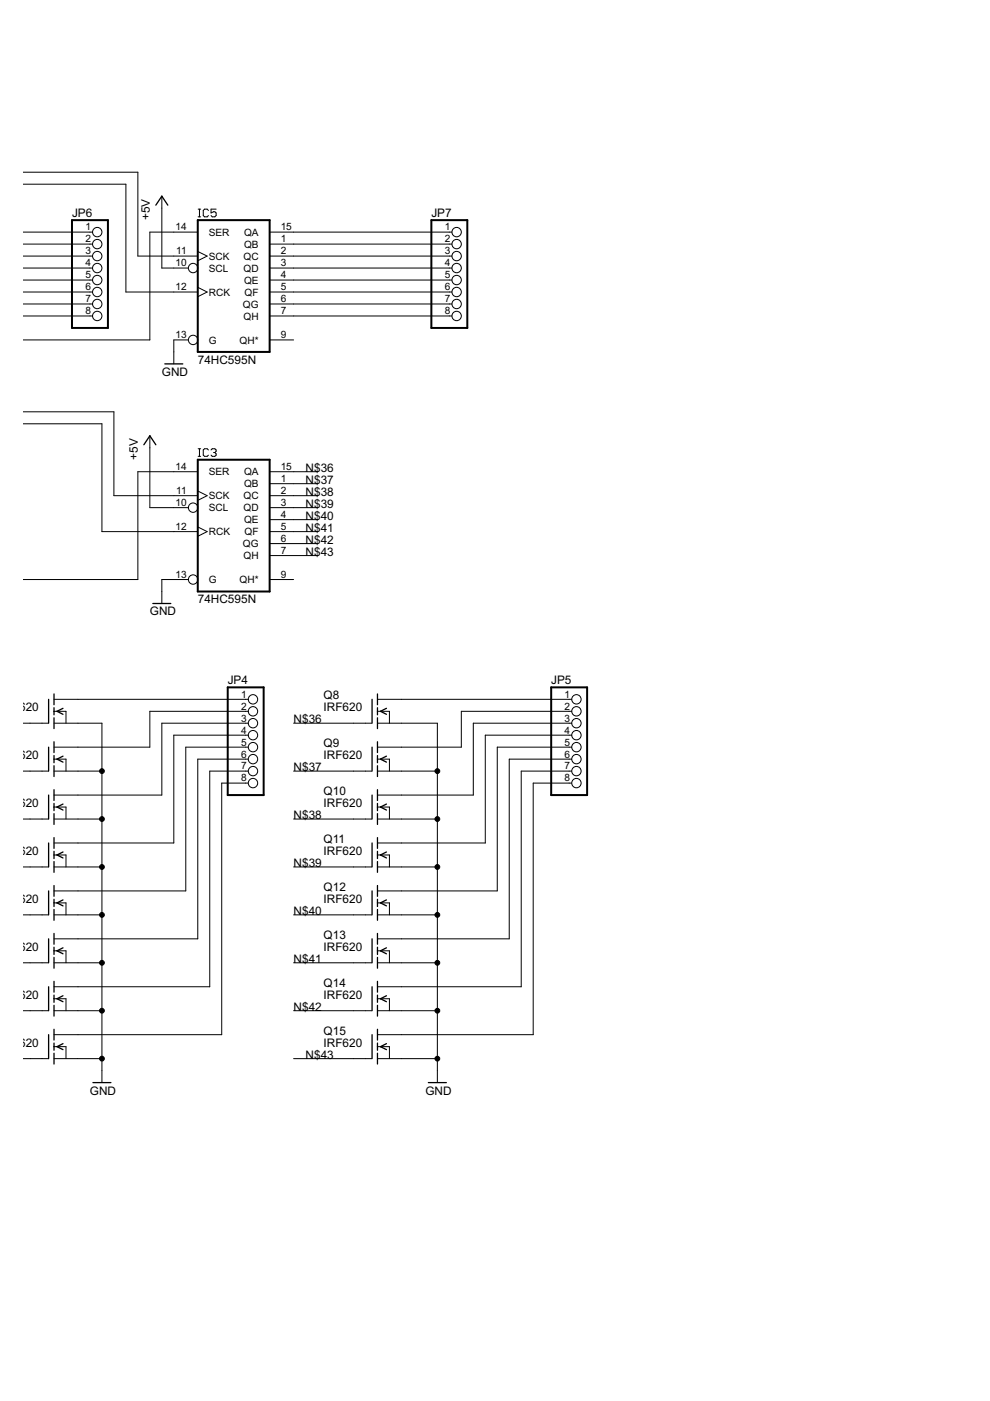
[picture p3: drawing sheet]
<svg xmlns="http://www.w3.org/2000/svg" width="210mm" height="297mm" viewBox="0 0 210 297" stroke-linecap="round" stroke-linejoin="round" font-family="sans-serif">
<g fill="#000" stroke="#000" stroke-width=".21">
<path d="M4.9 39.1h21.8zM4.9 36.5h24.3zM4.9 49.2h14.2zM4.9 54.3h14.2zM4.9 59.4h14.2zM19.1 49.2h.5zM19.1 51.8h.5zM19.1 54.3h.5zM19.1 56.8h.5zM19.1 59.4h.5zM4.9 51.8h14.2zM4.9 56.8h14.2z"/>
<path d="M29.2 36.5v17.8zM31.8 49.2v22.9zM34.3 41.6v2.5zM34.3 44.1v12.7zM34.3 56.8h2.6zM36.9 56.8h3.1zM36.9 54.3h5zM36.9 49.2h5zM29.2 54.3h7.7zM31.8 49.2h5.1zM41.9 53.3l2 1zM42 46h.5z"/>
<path d="M42 44.3h.5zM42.3 44.3v1.7zM43.1 44.6v1.1zM43.1 45.7l.3 .3zM43.4 44.3l-.3 .3zM43.4 46h.5zM43.4 44.3h.5zM43.9 46l.3-.3zM41.9 55.3l2-1zM43.9 44.3l.3 .3zM44.7 44.3v.8zM44.7 45.1l.6-.2z"/>
<path d="M44.7 45.7l.3 .3zM45.3 44.9h.3zM45.6 44.9l.2 .2zM45 46h.6zM44.7 44.3h1.1zM45.8 45.1v.6zM45.8 45.7l-.2 .3zM57.2 51.8h5.1zM57.2 54.3h5.1zM57.2 56.8h5.1zM57.2 59.4h5.1zM57.2 49.2h5.1z"/>
<path d="M62.3 49.2h33zM62.3 51.8h33zM62.3 54.3h33zM62.3 56.8h33zM95.3 49.2h.5zM95.3 51.8h.5zM95.3 54.3h.5zM95.3 56.8h.5zM95.3 59.4h.5zM62.3 59.4h33zM4.9 64.5h14.2zM19.1 61.9h.5z"/>
<path d="M19.1 64.5h.5zM19.1 67h.5zM4.9 61.9h14.2zM4.9 67h14.2zM26.7 39.1v22.8zM4.9 72.1h26.9zM36.9 61.9h5zM36.9 72.1h3.1zM36.9 74.6v2.6zM36.9 72.1v2.5zM26.7 61.9h10.2zM41.9 60.9l2 1z"/>
<path d="M41.9 62.9l2-1zM57.2 61.9h5.1zM57.2 64.5h5.1zM57.2 67h5.1zM57.2 72.1h5.1zM62.3 61.9h33zM95.3 61.9h.5zM95.3 64.5h.5zM95.3 67h.5zM62.3 64.5h33zM62.3 67h33zM4.9 89.9h16.7z"/>
<path d="M4.9 87.3h19.3zM31.8 92.4v2.5zM31.8 94.9v12.7zM42 96.8h.5zM42 95.1h.5zM42.3 95.1v1.7zM43.1 95.4v1.1zM43.1 96.5l.3 .3zM43.1 95.4l.3-.3zM43.4 96.8h.5zM43.4 95.1h.5zM43.9 96.8l.3-.3z"/>
<path d="M43.9 95.1l.3 .3zM45 95.1l-.3 .3zM45 95.1h.6zM44.7 96.5l.3 .3zM45.6 95.1l.2 .3zM45.3 95.9h.3zM45.6 95.9l.2 .3zM45 96.8h.6zM45.8 95.4v.3zM45.8 95.7l-.2 .2zM45.8 96.2v.3zM45.6 96.8l.2-.3z"/>
<path d="M21.6 89.9v22.8zM24.2 87.3v17.8zM29.2 100h7.7zM31.8 107.6h5.1zM36.9 107.6h3.1zM36.9 105.1h5zM36.9 112.7h5zM36.9 100h5zM24.2 105.1h12.7zM21.6 112.7h15.3zM41.9 104.1l2 1zM41.9 111.7l2 1z"/>
<path d="M41.9 106.1l2-1zM41.9 113.7l2-1zM57.2 102.6h5.1zM57.2 105.1h5.1zM57.2 107.6h5.1zM57.2 110.2h5.1zM57.2 112.7h5.1zM57.2 115.3h5.1zM57.2 117.8h5.1zM57.2 100h5.1zM62.3 100h5zM62.3 102.6h5z"/>
<path d="M62.3 105.1h5zM62.3 107.6h5zM62.3 110.2h5zM62.3 112.7h5zM62.3 115.3h5zM62.3 117.8h5zM4.9 122.9h24.3zM29.2 100v22.9zM34.3 125.4v2.6zM34.3 122.9v2.5zM36.9 122.9h3.1zM34.3 122.9h2.6z"/>
<path d="M57.2 122.9h5.1zM6.4 153.3h2.5zM4.9 153.3h1.5zM8.9 153.3h1.3zM11.5 150.8h.6zM12.1 150.8h1.9zM14 150.8v2.5zM11.5 148.3h5zM11.5 153.3h5zM11.5 158.4h5zM16.5 148.3h35.6zM16.5 158.4h15.3z"/>
<path d="M16.5 153.3h5.1zM31.8 150.8v7.6zM31.8 150.8h20.3zM34.3 153.3v15.3zM36.9 155.9v22.8zM39.4 158.4v30.5zM52.1 148.3h.6zM52.1 150.8h.6zM52.1 153.3h.6zM52.1 155.9h.6zM52.1 158.4h.6zM34.3 153.3h17.8z"/>
<path d="M36.9 155.9h15.2zM39.4 158.4h12.7zM75 153.3h2.5zM62.3 153.3h12.7zM77.5 153.3h1.3zM80 150.8h.7zM80.7 150.8h1.9zM82.6 150.8v2.5zM80 148.3h5.1zM80 153.3h5.1zM80 158.4h5.1zM85.1 153.3h7.6z"/>
<path d="M97.8 150.8v7.6zM85.1 158.4h12.7zM100.4 153.3v15.3zM102.9 155.9v22.8zM105.4 158.4v30.5zM120.7 148.3h.5zM120.7 150.8h.5zM120.7 153.3h.5zM120.7 155.9h.5zM120.7 158.4h.5zM85.1 148.3h35.6zM97.8 150.8h22.9z"/>
<path d="M100.4 153.3h20.3zM102.9 155.9h17.8zM105.4 158.4h15.3zM6.4 163.5h2.5zM6.4 173.7h2.5zM4.9 163.5h1.5zM4.9 173.7h1.5zM8.9 163.5h1.3zM8.9 173.7h1.3zM11.5 161h.6zM11.5 171.1h.6zM12.1 161h1.9z"/>
<path d="M12.1 171.1h1.9zM14 161v2.5zM14 171.1v2.6zM11.5 163.5h5zM11.5 168.6h5zM11.5 173.7h5zM11.5 178.7h5zM16.5 163.5h5.1zM16.5 173.7h5.1zM21.6 163.5v10.2zM21.6 153.3v10.2zM16.5 168.6h17.8z"/>
<path d="M16.5 178.7h20.4zM41.9 161v38.1zM44.5 163.5v45.7zM47 166v53.4zM52.1 161h.6zM52.1 163.5h.6zM52.1 166h.6zM41.9 161h10.2zM44.5 163.5h7.6zM47 166h5.1zM75 163.5h2.5zM75 173.7h2.5z"/>
<path d="M62.3 163.5h12.7zM62.3 173.7h12.7zM77.5 163.5h1.3zM77.5 173.7h1.3zM80 161h.7zM80 171.1h.7zM80.7 161h1.9zM80.7 171.1h1.9zM82.6 161v2.5zM82.6 171.1v2.6zM80 163.5h5.1zM80 168.6h5.1z"/>
<path d="M80 173.7h5.1zM80 178.7h5.1zM85.1 163.5h7.6zM85.1 173.7h7.6zM92.7 163.5v10.2zM92.7 153.3v10.2zM85.1 168.6h15.3zM85.1 178.7h17.8zM108 161v38.1zM110.5 163.5v45.7zM113.1 166v53.4zM120.7 161h.5z"/>
<path d="M120.7 163.5h.5zM120.7 166h.5zM108 161h12.7zM110.5 163.5h10.2zM113.1 166h7.6zM6.4 183.8h2.5zM6.4 194h2.5zM4.9 183.8h1.5zM4.9 194h1.5zM8.9 183.8h1.3zM8.9 194h1.3zM11.5 181.3h.6z"/>
<path d="M11.5 191.4h.6zM12.1 181.3h1.9zM12.1 191.4h1.9zM14 181.3v2.5zM14 191.4v2.6zM11.5 183.8h5zM11.5 188.9h5zM11.5 194h5zM11.5 199.1h5zM16.5 183.8h5.1zM16.5 194h5.1zM21.6 183.8v10.2z"/>
<path d="M21.6 173.7v10.1zM16.5 188.9h22.9zM16.5 199.1h25.4zM75 183.8h2.5zM75 194h2.5zM62.3 183.8h12.7zM62.3 194h12.7zM77.5 183.8h1.3zM77.5 194h1.3zM80 181.3h.7zM80 191.4h.7zM80.7 181.3h1.9z"/>
<path d="M80.7 191.4h1.9zM82.6 181.3v2.5zM82.6 191.4v2.6zM80 183.8h5.1zM80 188.9h5.1zM80 194h5.1zM80 199.1h5.1zM85.1 183.8h7.6zM85.1 194h7.6zM92.7 183.8v10.2zM92.7 173.7v10.1zM85.1 188.9h20.3z"/>
<path d="M85.1 199.1h22.9zM6.4 204.1h2.5zM6.4 214.3h2.5zM4.9 204.1h1.5zM4.9 214.3h1.5zM8.9 204.1h1.3zM8.9 214.3h1.3zM11.5 201.6h.6zM11.5 211.8h.6zM12.1 201.6h1.9zM12.1 211.8h1.9zM14 201.6v2.5z"/>
<path d="M14 211.8v2.5zM11.5 204.1h5zM11.5 209.2h5zM11.5 214.3h5zM11.5 219.4h5zM16.5 204.1h5.1zM16.5 214.3h5.1zM21.6 204.1v10.2zM21.6 194v10.1zM16.5 209.2h28zM16.5 219.4h30.5zM75 204.1h2.5z"/>
<path d="M75 214.3h2.5zM62.3 204.1h12.7zM62.3 214.3h12.7zM77.5 204.1h1.3zM77.5 214.3h1.3zM80 201.6h.7zM80 211.8h.7zM80.7 201.6h1.9zM80.7 211.8h1.9zM82.6 201.6v2.5zM82.6 211.8v2.5zM80 204.1h5.1z"/>
<path d="M80 209.2h5.1zM80 214.3h5.1zM80 219.4h5.1zM85.1 204.1h7.6zM85.1 214.3h7.6zM92.7 204.1v10.2zM92.7 194v10.1zM85.1 209.2h25.4zM85.1 219.4h28zM6.4 224.5h2.5zM4.9 224.5h1.5zM8.9 224.5h1.3z"/>
<path d="M11.5 221.9h.6zM12.1 221.9h1.9zM14 221.9v2.6zM11.5 224.5h5zM16.5 224.5h5.1zM21.6 227v2.5zM21.6 224.5v2.5zM21.6 214.3v10.2zM75 224.5h2.5zM62.3 224.5h12.7zM77.5 224.5h1.3zM80 221.9h.7z"/>
<path d="M80.7 221.9h1.9zM82.6 221.9v2.6zM80 224.5h5.1zM85.1 224.5h7.6zM92.7 227v2.5zM92.7 224.5v2.5zM92.7 214.3v10.2z"/>
<circle cx="21.6" cy="173.7" r=".51"/>
<circle cx="21.6" cy="163.5" r=".51"/>
<circle cx="92.7" cy="163.5" r=".51"/>
<circle cx="92.7" cy="173.7" r=".51"/>
<circle cx="21.6" cy="183.8" r=".51"/>
<circle cx="21.6" cy="194" r=".51"/>
<circle cx="92.7" cy="183.8" r=".51"/>
<circle cx="92.7" cy="194" r=".51"/>
<circle cx="21.6" cy="204.1" r=".51"/>
<circle cx="21.6" cy="214.3" r=".51"/>
<circle cx="92.7" cy="204.1" r=".51"/>
<circle cx="92.7" cy="214.3" r=".51"/>
<circle cx="21.6" cy="224.5" r=".51"/>
<circle cx="92.7" cy="224.5" r=".51"/>
</g>
<g fill="none" stroke="#000" stroke-width=".21">
<circle cx="20.6" cy="54.3" r=".99"/>
<circle cx="20.6" cy="59.4" r=".99"/>
<circle cx="20.6" cy="49.2" r=".99"/>
<circle cx="20.6" cy="51.8" r=".99"/>
<circle cx="20.6" cy="56.8" r=".99"/>
<circle cx="40.9" cy="56.8" r=".99"/>
<circle cx="96.8" cy="56.8" r=".99"/>
<circle cx="96.8" cy="49.2" r=".99"/>
<circle cx="96.8" cy="51.8" r=".99"/>
<circle cx="96.8" cy="54.3" r=".99"/>
<circle cx="96.8" cy="59.4" r=".99"/>
<circle cx="20.6" cy="64.5" r=".99"/>
<circle cx="20.6" cy="61.9" r=".99"/>
<circle cx="20.6" cy="67" r=".99"/>
<circle cx="40.9" cy="72.1" r=".99"/>
<circle cx="96.8" cy="67" r=".99"/>
<circle cx="96.8" cy="61.9" r=".99"/>
<circle cx="96.8" cy="64.5" r=".99"/>
<circle cx="40.9" cy="107.6" r=".99"/>
<circle cx="40.9" cy="122.9" r=".99"/>
<circle cx="53.6" cy="148.3" r=".99"/>
<circle cx="53.6" cy="153.3" r=".99"/>
<circle cx="53.6" cy="155.9" r=".99"/>
<circle cx="53.6" cy="158.4" r=".99"/>
<circle cx="53.6" cy="150.8" r=".99"/>
<circle cx="122.2" cy="150.8" r=".99"/>
<circle cx="122.2" cy="148.3" r=".99"/>
<circle cx="122.2" cy="153.3" r=".99"/>
<circle cx="122.2" cy="155.9" r=".99"/>
<circle cx="122.2" cy="158.4" r=".99"/>
<circle cx="53.6" cy="166" r=".99"/>
<circle cx="53.6" cy="161" r=".99"/>
<circle cx="53.6" cy="163.5" r=".99"/>
<circle cx="122.2" cy="166" r=".99"/>
<circle cx="122.2" cy="161" r=".99"/>
<circle cx="122.2" cy="163.5" r=".99"/>
</g>
<g fill="#000" stroke="#000" stroke-width=".42">
<path d="M15.3 46.7v22.8zM15.3 46.7h7.6zM41.9 46.7v27.9zM41.9 46.7h15.3zM91.5 46.7v22.8zM91.5 46.7h7.6zM15.3 69.5h7.6zM22.9 46.7v22.8zM41.9 74.6h15.3zM57.2 46.7v27.9zM91.5 69.5h7.6zM99.1 46.7v22.8z"/>
<path d="M41.9 97.5v27.9zM41.9 97.5h15.3zM41.9 125.4h15.3zM57.2 97.5v27.9zM48.3 145.7v22.9zM48.3 145.7h7.6zM116.9 145.7v22.9zM116.9 145.7h7.6zM48.3 168.6h7.6zM55.9 145.7v22.9zM116.9 168.6h7.6zM124.5 145.7v22.9z"/>
</g>
<g fill="#000" stroke="#000" stroke-width=".28">
<path d="M34.3 41.6l-1.3 1.9zM34.3 41.6l1.3 1.9zM34.9 77.2h3.9zM31.8 92.4l-1.3 1.9zM31.8 92.4l1.2 1.9zM32.4 128h3.8zM10.3 148.3v5zM10.3 158.4v5.1zM11.5 150.1v.7zM11.5 150.8v.8zM11.5 147.1v2.3zM11.5 152.2v2.3z"/>
<path d="M11.5 157.3v2.3zM12.1 150.8l1.3-.6zM12.1 150.8l1.3 .6zM78.9 148.3v5zM78.9 158.4v5.1zM80 150.1v.7zM80 150.8v.8zM80 147.1v2.3zM80 152.2v2.3zM80 157.3v2.3zM80.7 150.8l1.2-.6zM80.7 150.8l1.2 .6z"/>
<path d="M10.3 168.6v5.1zM10.3 178.7v5.1zM11.5 160.2v.8zM11.5 161v.7zM11.5 162.3v2.3zM11.5 170.3v.8zM11.5 171.1v.8zM11.5 167.4v2.3zM11.5 172.5v2.3zM11.5 177.6v2.3zM12.1 161l1.3-.7zM12.1 161l1.3 .6z"/>
<path d="M12.1 171.1l1.3-.6zM12.1 171.1l1.3 .6zM78.9 168.6v5.1zM78.9 178.7v5.1zM80 160.2v.8zM80 161v.7zM80 162.3v2.3zM80 170.3v.8zM80 171.1v.8zM80 167.4v2.3zM80 172.5v2.3zM80 177.6v2.3z"/>
<path d="M80.7 161l1.2-.7zM80.7 161l1.2 .6zM80.7 171.1l1.2-.6zM80.7 171.1l1.2 .6zM10.3 188.9v5.1zM10.3 199.1v5zM11.5 180.5v.8zM11.5 181.3v.7zM11.5 182.7v2.3zM11.5 190.7v.7zM11.5 191.4v.8zM11.5 187.7v2.3z"/>
<path d="M11.5 192.8v2.3zM11.5 197.9v2.3zM12.1 181.3l1.3-.7zM12.1 181.3l1.3 .6zM12.1 191.4l1.3-.6zM12.1 191.4l1.3 .7zM78.9 188.9v5.1zM78.9 199.1v5zM80 180.5v.8zM80 181.3v.7zM80 182.7v2.3zM80 190.7v.7z"/>
<path d="M80 191.4v.8zM80 187.7v2.3zM80 192.8v2.3zM80 197.9v2.3zM80.7 181.3l1.2-.7zM80.7 181.3l1.2 .6zM80.7 191.4l1.2-.6zM80.7 191.4l1.2 .7zM10.3 209.2v5.1zM10.3 219.4v5.1zM11.5 200.8v.8zM11.5 201.6v.8z"/>
<path d="M11.5 203v2.3zM11.5 211v.8zM11.5 211.8v.7zM11.5 208.1v2.3zM11.5 213.1v2.3zM11.5 218.2v2.3zM12.1 201.6l1.3-.6zM12.1 201.6l1.3 .6zM12.1 211.8l1.3-.7zM12.1 211.8l1.3 .6zM78.9 209.2v5.1zM78.9 219.4v5.1z"/>
<path d="M80 200.8v.8zM80 201.6v.8zM80 203v2.3zM80 211v.8zM80 211.8v.7zM80 208.1v2.3zM80 213.1v2.3zM80 218.2v2.3zM80.7 201.6l1.2-.6zM80.7 201.6l1.2 .6zM80.7 211.8l1.2-.7zM80.7 211.8l1.2 .6z"/>
<path d="M11.5 221.1v.8zM11.5 221.9v.8zM11.5 223.3v2.3zM12.1 221.9l1.3-.6zM12.1 221.9l1.3 .6zM19.7 229.5h3.8zM80 221.1v.8zM80 221.9v.8zM80 223.3v2.3zM80.7 221.9l1.2-.6zM80.7 221.9l1.2 .6zM90.8 229.5h3.8z"/>
</g>
<g font-size="2.8">
<text x="15.3" y="46">JP6</text>
<text x="31.8" y="46.7" transform="rotate(-90 31.8 46.7)">+5V</text>
<text x="91.5" y="46">JP7</text>
<text x="41.9" y="77.2">74HC595N</text>
<text x="34.3" y="79.7">GND</text>
<text x="29.2" y="97.5" transform="rotate(-90 29.2 97.5)">+5V</text>
<text x="64.8" y="100">N$36</text>
<text x="64.8" y="102.6">N$37</text>
<text x="64.8" y="105.1">N$38</text>
<text x="64.8" y="107.6">N$39</text>
<text x="64.8" y="110.2">N$40</text>
<text x="64.8" y="112.7">N$41</text>
<text x="64.8" y="115.2">N$42</text>
<text x="64.8" y="117.8">N$43</text>
<text x="31.8" y="130.5">GND</text>
<text x="41.9" y="127.9">74HC595N</text>
<text x="48.3" y="145.1">JP4</text>
<text x="68.6" y="148.3">Q8</text>
<text x="116.9" y="145.1">JP5</text>
<text x="0" y="150.8">IRF620</text>
<text x="62.3" y="153.3">N$36</text>
<text x="68.6" y="150.8">IRF620</text>
<text x="0" y="161">IRF620</text>
<text x="68.6" y="161">IRF620</text>
<text x="68.6" y="158.4">Q9</text>
<text x="62.3" y="163.5">N$37</text>
<text x="0" y="171.1">IRF620</text>
<text x="62.3" y="173.7">N$38</text>
<text x="68.6" y="171.1">IRF620</text>
<text x="68.6" y="168.6">Q10</text>
<text x="68.6" y="178.7">Q11</text>
<text x="0" y="181.3">IRF620</text>
<text x="62.3" y="183.8">N$39</text>
<text x="68.6" y="181.3">IRF620</text>
<text x="0" y="191.4">IRF620</text>
<text x="68.6" y="191.4">IRF620</text>
<text x="68.6" y="188.9">Q12</text>
<text x="62.3" y="194">N$40</text>
<text x="0" y="201.6">IRF620</text>
<text x="68.6" y="201.6">IRF620</text>
<text x="68.6" y="199.1">Q13</text>
<text x="62.3" y="204.1">N$41</text>
<text x="68.6" y="209.2">Q14</text>
<text x="0" y="211.8">IRF620</text>
<text x="62.3" y="214.3">N$42</text>
<text x="68.6" y="211.8">IRF620</text>
<text x="0" y="221.9">IRF620</text>
<text x="68.6" y="221.9">IRF620</text>
<text x="68.6" y="219.4">Q15</text>
<text x="64.8" y="224.4">N$43</text>
<text x="19.1" y="232.1">GND</text>
<text x="90.2" y="232.1">GND</text>
</g>
<g font-size="2.4">
<text x="18.1" y="48.9">1</text>
<text x="18.1" y="51.4">2</text>
<text x="18.1" y="53.9">3</text>
<text x="37.2" y="48.9">14</text>
<text x="37.4" y="53.9">11</text>
<text x="44.3" y="50">SER</text>
<text x="51.7" y="52.5">QB</text>
<text x="51.7" y="50">QA</text>
<text x="59.5" y="51.4">1</text>
<text x="59.5" y="53.9">2</text>
<text x="59.5" y="48.9">15</text>
<text x="94.3" y="48.9">1</text>
<text x="94.3" y="51.4">2</text>
<text x="94.3" y="53.9">3</text>
<text x="18.1" y="56.5">4</text>
<text x="18.1" y="59">5</text>
<text x="37.2" y="56.5">10</text>
<text x="44.3" y="57.6">SCL</text>
<text x="44.3" y="55.1">SCK</text>
<text x="51.6" y="55.1">QC</text>
<text x="51.6" y="57.6">QD</text>
<text x="59.5" y="56.5">3</text>
<text x="59.5" y="59">4</text>
<text x="94.3" y="56.5">4</text>
<text x="94.3" y="59">5</text>
<text x="18.1" y="61.6">6</text>
<text x="18.1" y="64.1">7</text>
<text x="37.2" y="61.6">12</text>
<text x="44.3" y="62.7">RCK</text>
<text x="51.5" y="65.2">QG</text>
<text x="51.7" y="60.1">QE</text>
<text x="51.9" y="62.7">QF</text>
<text x="59.5" y="61.6">5</text>
<text x="59.5" y="64.1">6</text>
<text x="94.3" y="61.6">6</text>
<text x="94.3" y="64.1">7</text>
<text x="18.1" y="66.6">8</text>
<text x="37.2" y="71.7">13</text>
<text x="51.6" y="67.8">QH</text>
<text x="59.5" y="66.6">7</text>
<text x="59.5" y="71.7">9</text>
<text x="94.3" y="66.6">8</text>
<text x="44.3" y="72.8">G</text>
<text x="50.8" y="72.8">QH*</text>
<text x="37.2" y="99.7">14</text>
<text x="44.3" y="100.8">SER</text>
<text x="51.7" y="100.8">QA</text>
<text x="59.5" y="99.7">15</text>
<text x="37.2" y="107.3">10</text>
<text x="37.4" y="104.7">11</text>
<text x="44.3" y="105.9">SCK</text>
<text x="51.6" y="105.9">QC</text>
<text x="51.7" y="103.3">QB</text>
<text x="59.5" y="102.2">1</text>
<text x="59.5" y="104.7">2</text>
<text x="59.5" y="107.3">3</text>
<text x="37.2" y="112.4">12</text>
<text x="44.3" y="108.4">SCL</text>
<text x="44.3" y="113.5">RCK</text>
<text x="51.6" y="108.4">QD</text>
<text x="51.7" y="110.9">QE</text>
<text x="51.9" y="113.5">QF</text>
<text x="59.5" y="109.8">4</text>
<text x="59.5" y="112.4">5</text>
<text x="51.5" y="116">QG</text>
<text x="51.6" y="118.5">QH</text>
<text x="59.5" y="114.9">6</text>
<text x="59.5" y="117.4">7</text>
<text x="37.2" y="122.5">13</text>
<text x="44.3" y="123.6">G</text>
<text x="50.8" y="123.6">QH*</text>
<text x="59.5" y="122.5">9</text>
<text x="51.1" y="147.9">1</text>
<text x="119.7" y="147.9">1</text>
<text x="51.1" y="150.4">2</text>
<text x="51.1" y="153">3</text>
<text x="51.1" y="155.5">4</text>
<text x="119.7" y="150.4">2</text>
<text x="119.7" y="153">3</text>
<text x="119.7" y="155.5">4</text>
<text x="51.1" y="158.1">5</text>
<text x="51.1" y="160.6">6</text>
<text x="119.7" y="158.1">5</text>
<text x="119.7" y="160.6">6</text>
<text x="51.1" y="163.1">7</text>
<text x="51.1" y="165.7">8</text>
<text x="119.7" y="163.1">7</text>
<text x="119.7" y="165.7">8</text>
</g>
</svg>
